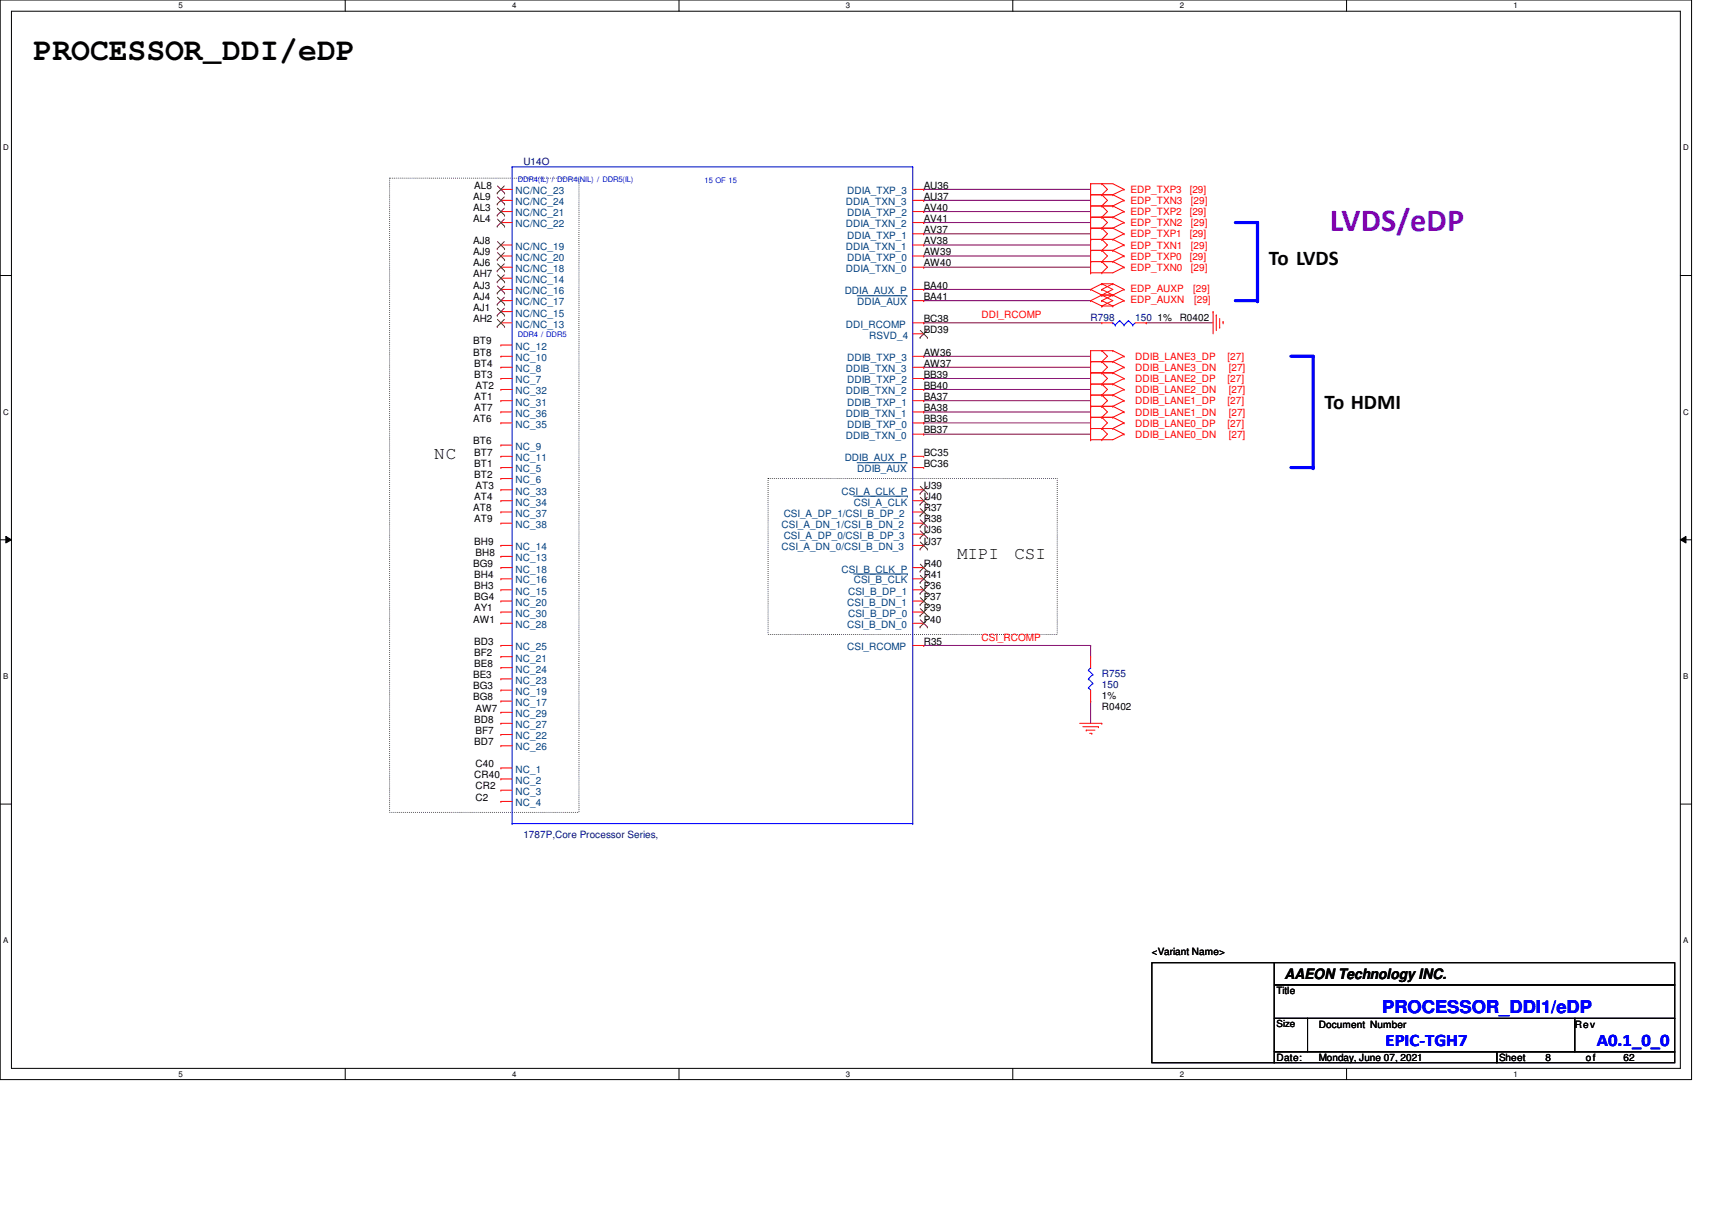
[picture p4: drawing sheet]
<svg xmlns="http://www.w3.org/2000/svg" width="297mm" height="210mm" viewBox="0 0 297 210" stroke-linecap="round" stroke-linejoin="round" font-family="sans-serif">
<path d="M0 0h293.5v187.3h-293.5zM2 1.9h289.5v183.4h-289.5z" fill="none" stroke="#000" stroke-width=".17"/>
<g fill="#fff">
<path d="M30.9 .2h.8v1.5h-.8z"/>
<path d="M30.9 185.5h.8v1.6h-.8z"/>
</g>
<path d="M59.9 0v1.9M59.9 185.3v2" fill="none" stroke="#000" stroke-width=".17"/>
<g fill="#fff">
<path d="M88.9 .2h.7v1.5h-.7z"/>
<path d="M88.9 185.5h.7v1.6h-.7z"/>
</g>
<path d="M117.8 0v1.9M117.8 185.3v2" fill="none" stroke="#000" stroke-width=".17"/>
<g fill="#fff">
<path d="M146.8 .2h.7v1.5h-.7z"/>
<path d="M146.8 185.5h.7v1.6h-.7z"/>
</g>
<path d="M175.7 0v1.9M175.7 185.3v2" fill="none" stroke="#000" stroke-width=".17"/>
<g fill="#fff">
<path d="M204.7 .2h.7v1.5h-.7z"/>
<path d="M204.7 185.5h.7v1.6h-.7z"/>
</g>
<path d="M233.6 0v1.9M233.6 185.3v2" fill="none" stroke="#000" stroke-width=".17"/>
<g fill="#fff">
<path d="M262.6 .2h.8v1.5h-.8z"/>
<path d="M262.6 185.5h.8v1.6h-.8z"/>
<path d="M.5 24.8h1v1.6h-1z"/>
<path d="M292.1 24.8h.9v1.6h-.9z"/>
<path d="M.5 70.7h1v1.5h-1z"/>
<path d="M292.1 70.7h.9v1.5h-.9z"/>
</g>
<path d="M0 47.8h2M291.5 47.8h2" fill="none" stroke="#000" stroke-width=".17"/>
<g fill="#fff">
<path d="M.5 116.5h.9v1.6h-.9z"/>
<path d="M292.1 116.5h.8v1.6h-.8z"/>
</g>
<path d="M0 93.6h2M1 93l1 .6-1 .6zM291.5 93.6l1-.6v1.2zM291.5 93.6h2" fill="none" stroke="#000" stroke-width=".17"/>
<path d="M1 93l1 .6-1 .6zM291.5 93.6l1-.6v1.2z" fill="#000"/>
<g fill="#fff">
<path d="M.5 162.4h.9v1.5h-.9z"/>
<path d="M292.1 162.4h.8v1.5h-.8z"/>
</g>
<path d="M0 139.5h2M291.5 139.5h2" fill="none" stroke="#000" stroke-width=".17"/>
<path d="M214.3 38.6h3.9" fill="none" stroke="#00f" stroke-width=".55"/>
<circle cx="218.2" cy="38.6" r=".28" fill="#00f"/>
<path d="M218.2 38.6v13.6" fill="none" stroke="#00f" stroke-width=".55"/>
<circle cx="218.2" cy="52.2" r=".28" fill="#00f"/>
<path d="M214.3 52.2h3.9" fill="none" stroke="#00f" stroke-width=".55"/>
<circle cx="218.2" cy="52.2" r=".28" fill="#00f"/>
<path d="M67.6 30.9h32.9v110h-32.9zM133.3 83h50.1v27.1h-50.1z" fill="none" stroke="#000" stroke-width=".17" stroke-dasharray="0 .3"/>
<path d="M224 61.8h3.8" fill="none" stroke="#00f" stroke-width=".55"/>
<circle cx="227.8" cy="61.8" r=".28" fill="#00f"/>
<path d="M227.8 61.8v19.3" fill="none" stroke="#00f" stroke-width=".55"/>
<circle cx="227.8" cy="81.1" r=".28" fill="#00f"/>
<path d="M224 81.1h3.8" fill="none" stroke="#00f" stroke-width=".55"/>
<circle cx="227.8" cy="81.1" r=".28" fill="#00f"/>
<g fill="none" stroke="#800040" stroke-width=".17">
<path d="M160.3 38.6h.1M160.3 36.7h.1M160.3 34.8h.1M160.3 32.9h.1M160.3 38.6h28.9M160.3 36.7h28.9M160.3 34.8h28.9M160.3 32.9h28.9M160.3 56h.1M160.3 46.4h.1M160.3 44.4h.1M160.3 42.5h.1"/>
<path d="M160.3 40.6h.1M160.3 50.2h.1M160.3 52.2h.1M160.3 56h30.9M160.3 46.4h28.9M160.3 44.4h28.9M160.3 42.5h28.9M160.3 40.6h28.9M160.3 50.2h28.9M160.3 52.2h28.9M198.9 56h.1M198.9 56h11.6"/>
<path d="M160.3 75.3h.1M160.3 73.4h.1M160.3 71.5h.1M160.3 69.5h.1M160.3 67.6h.1M160.3 65.7h.1M160.3 63.7h.1M160.3 61.8h.1M160.3 75.3h28.9M160.3 73.4h28.9M160.3 71.5h28.9M160.3 69.5h28.9"/>
<path d="M160.3 67.6h28.9M160.3 65.7h28.9M160.3 63.7h28.9M160.3 61.8h28.9M160.3 112h.1M160.3 112h28.9M189.2 112h.1M189.2 112v1.9M189.2 121.6h.1M189.2 121.6v3.9"/>
</g>
<g fill="none" stroke="#f00" stroke-width=".17">
<path d="M86.9 38.6h.1M86.9 34.8h.1M86.9 36.7h.1M86.9 32.9h.1M86.9 38.6h2M86.9 36.7h2M86.9 34.8h2M86.9 32.9h2M158.4 38.6h1.9M158.4 36.7h1.9M158.4 34.8h1.9M158.4 32.9h1.9"/>
<path d="M160.3 38.6h.1M160.3 36.7h.1M160.3 34.8h.1M160.3 32.9h.1M189.2 39.6h.1M189.2 37.7h.1M189.2 35.7h.1M189.2 33.8h.1M189.2 31.9h.1M189.2 31.9v15.4M189.2 39.6h3.9M189.2 37.7h3.9"/>
<path d="M189.2 35.7h3.9M189.2 33.8h3.9M189.2 31.9h3.9l1.9 1M191.2 39.6h.1M191.2 37.7h.1M191.2 35.7h.1M191.2 33.8h.1M191.2 31.9h.1M191.2 39.6l.9 1-.9 .9M191.2 37.7l.9 .9-.9 1M191.2 35.7l.9 1-.9 1M191.2 33.8l.9 1-.9 .9"/>
<path d="M191.2 31.9l.9 1-.9 .9M193.1 37.7h.1M193.1 35.7h.1M193.1 33.8h.1M193.1 39.6l1.9 1M193.1 37.7l1.9 .9M193.1 35.7l1.9 1M193.1 33.8l1.9 1M195 38.6h.1M195 36.7h.1M195 34.8h.1M195 32.9h.1"/>
<path d="M195 38.6l-1.9 1M195 36.7l-1.9 1M195 34.8l-1.9 .9M195 32.9l-1.9 .9M86.9 59.9h.1M86.9 56h.1M86.9 54.1h.1M86.9 52.2h.1M86.9 50.2h.1M86.9 48.3h.1M86.9 46.4h.1M86.9 44.4h.1"/>
<path d="M86.9 42.5h.1M86.9 50.2h2M86.9 46.4h2M86.9 44.4h2M86.9 42.5h2M86.9 52.2h2M86.9 59.9h2M86.9 56h2M86.9 54.1h2M86.9 48.3h2M158.4 50.2h1.9M158.4 46.4h1.9"/>
<path d="M158.4 44.4h1.9M158.4 42.5h1.9M158.4 40.6h1.9M158.4 52.2h1.9M158.4 57.9h1.9M158.4 56h1.9M160.3 50.2h.1M160.3 46.4h.1M160.3 44.4h.1M160.3 42.5h.1M160.3 40.6h.1M160.3 52.2h.1"/>
<path d="M160.3 57.9h.1M160.3 56h.1M189.2 47.3h.1M189.2 45.4h.1M189.2 43.4h.1M189.2 41.5h.1M189.2 50.2h.1M189.2 52.2h.1M189.2 45.4h3.9M189.2 43.4h3.9M189.2 41.5h3.9M189.2 50.2l2 1"/>
<path d="M189.2 52.2l2 .9M191.2 47.3h.1M191.2 45.4h.1M191.2 43.4h.1M191.2 41.5h.1M191.2 49.2h.1M191.2 51.2h.1M191.2 50.2h.1M191.2 53.1h.1M191.2 52.2h.1M191.2 56h.1M191.2 45.4l.9 1-.9 .9"/>
<path d="M191.2 43.4l.9 1-.9 1M191.2 41.5l.9 1-.9 .9M191.2 51.2h1.9M191.2 49.2h1.9M191.2 49.2l-2 1M191.2 49.2l1.9 1-1.9 1M191.2 50.2l1.9 1M191.2 53.1h1.9M191.2 51.2l-2 1M191.2 51.2l1.9 1-1.9 .9M191.2 52.2l1.9 .9M191.2 56h1.9"/>
<path d="M193.1 45.4h.1M193.1 43.4h.1M193.1 41.5h.1M193.1 51.2h.1M193.1 49.2h.1M193.1 53.1h.1M193.1 45.4l1.9 1M193.1 43.4l1.9 1M193.1 41.5l1.9 1M193.1 49.2l1.9 1M193.1 49.2l-1.9 1M193.1 51.2l1.9 1"/>
<path d="M193.1 51.2l-1.9 1M195 46.4h.1M195 44.4h.1M195 42.5h.1M195 40.6h.1M195 50.2h.1M195 52.2h.1M195 46.4l-1.9 .9h-3.9M195 44.4l-1.9 1M195 42.5l-1.9 .9M195 40.6l-1.9 .9M195 50.2l-1.9 1"/>
<path d="M195 52.2l-1.9 .9M197 56h1.9M198.9 56h.1M210.5 54.1h.1M210.5 54.1v3.8M211 54.7h.1M211 54.7v2.7M211.6 56.8h.1M211.6 55.2v1.6M212.2 55.8h.1M212.2 55.8v.4M86.9 67.6h.1"/>
<path d="M86.9 73.4h.1M86.9 79.2h.1M86.9 69.5h.1M86.9 71.5h.1M86.9 65.7h.1M86.9 63.7h.1M86.9 77.2h.1M86.9 61.8h.1M86.9 67.6h2M86.9 79.2h2M86.9 73.4h2M86.9 71.5h2"/>
<path d="M86.9 69.5h2M86.9 65.7h2M86.9 63.7h2M86.9 61.8h2M86.9 77.2h2M158.4 67.6h1.9M158.4 79.2h1.9M158.4 75.3h1.9M158.4 73.4h1.9M158.4 71.5h1.9M158.4 69.5h1.9M158.4 65.7h1.9"/>
<path d="M158.4 63.7h1.9M158.4 61.8h1.9M160.3 79.2h.1M160.3 75.3h.1M160.3 73.4h.1M160.3 71.5h.1M160.3 69.5h.1M160.3 67.6h.1M160.3 65.7h.1M160.3 63.7h.1M160.3 61.8h.1M189.2 76.3h.1"/>
<path d="M189.2 74.3h.1M189.2 72.4h.1M189.2 70.5h.1M189.2 68.5h.1M189.2 66.6h.1M189.2 64.7h.1M189.2 62.7h.1M189.2 60.8h.1M189.2 60.8v15.5M189.2 74.3h3.9M189.2 72.4h3.9M189.2 70.5h3.9"/>
<path d="M189.2 68.5h3.9M189.2 66.6h3.9M189.2 64.7h3.9M189.2 62.7h3.9M189.2 60.8h3.9M191.2 76.3h.1M191.2 74.3h.1M191.2 72.4h.1M191.2 70.5h.1M191.2 68.5h.1M191.2 66.6h.1M191.2 64.7h.1"/>
<path d="M191.2 62.7h.1M191.2 60.8h.1M191.2 74.3l.9 1-.9 1M191.2 72.4l.9 1-.9 .9M191.2 70.5l.9 1-.9 .9M191.2 68.5l.9 1-.9 1M191.2 66.6l.9 1-.9 .9M191.2 64.7l.9 1-.9 .9M191.2 62.7l.9 1-.9 1M191.2 60.8l.9 1-.9 .9M193.1 74.3h.1M193.1 72.4h.1"/>
<path d="M193.1 70.5h.1M193.1 68.5h.1M193.1 66.6h.1M193.1 64.7h.1M193.1 62.7h.1M193.1 60.8h.1M193.1 74.3l1.9 1M193.1 72.4l1.9 1M193.1 70.5l1.9 1M193.1 68.5l1.9 1M193.1 66.6l1.9 1M193.1 64.7l1.9 1"/>
<path d="M193.1 62.7l1.9 1M193.1 60.8l1.9 1M195 75.3h.1M195 73.4h.1M195 71.5h.1M195 69.5h.1M195 67.6h.1M195 65.7h.1M195 63.7h.1M195 61.8h.1M195 75.3l-1.9 1h-3.9M195 73.4l-1.9 .9"/>
<path d="M195 71.5l-1.9 .9M195 69.5l-1.9 1M195 67.6l-1.9 .9M195 65.7l-1.9 .9M195 63.7l-1.9 1M195 61.8l-1.9 .9M86.9 86.9h.1M86.9 98.5h.1M86.9 88.8h.1M86.9 96.5h.1M86.9 94.6h.1M86.9 85h.1"/>
<path d="M86.9 90.8h.1M86.9 81.1h.1M86.9 83h.1M86.9 85h2M86.9 86.9h2M86.9 94.6h2M86.9 81.1h2M86.9 98.5h2M86.9 88.8h2M86.9 96.5h2M86.9 90.8h2M86.9 83h2"/>
<path d="M158.4 85h1.9M158.4 86.9h1.9M158.4 94.6h1.9M158.4 81.1h1.9M158.4 92.7h1.9M158.4 98.5h1.9M158.4 88.8h1.9M158.4 90.8h1.9M160.3 85h.1M160.3 94.6h.1M160.3 81.1h.1M160.3 92.7h.1"/>
<path d="M160.3 98.5h.1M160.3 86.9h.1M160.3 90.8h.1M160.3 88.8h.1M86.9 119.7h.1M86.9 106.2h.1M86.9 104.3h.1M86.9 108.1h.1M86.9 102.3h.1M86.9 117.8h.1M86.9 100.4h.1M86.9 113.9h.1"/>
<path d="M86.9 112h.1M86.9 115.8h.1M86.9 100.4h2M86.9 119.7h2M86.9 106.2h2M86.9 104.3h2M86.9 108.1h2M86.9 102.3h2M86.9 117.8h2M86.9 112h2M86.9 113.9h2M86.9 115.8h2"/>
<path d="M158.4 100.4h1.9M158.4 106.2h1.9M158.4 104.3h1.9M158.4 108.1h1.9M158.4 102.3h1.9M158.4 112h1.9M160.3 100.4h.1M160.3 108.1h.1M160.3 106.2h.1M160.3 104.3h.1M160.3 102.3h.1M160.3 112h.1"/>
<path d="M189.2 113.9h.1M189.2 113.9v1.9M189.2 119.7v1.9M86.9 129.4h.1M86.9 125.5h.1M86.9 133.2h.1M86.9 137.1h.1M86.9 135.1h.1M86.9 121.6h.1M86.9 127.4h.1M86.9 139h.1M86.9 123.6h.1"/>
<path d="M86.9 125.5h2M86.9 129.4h2M86.9 133.2h2M86.9 137.1h2M86.9 135.1h2M86.9 121.6h2M86.9 127.4h2M86.9 139h2M86.9 123.6h2M187.3 125.5h3.9M187.9 126.1h2.7M188.5 126.7h.1"/>
<path d="M188.5 126.7h1.5M189.1 127.2h.3M189.2 121.6h.1M189.4 127.2h.1M190.6 126.1h.1M191.2 125.5h.1"/>
</g>
<path d="M199.9 167h21.2v17.4h-21.2zM221.1 167h69.5v3.9h-69.5zM221.1 170.9h69.5v5.8h-69.5zM221.1 176.7h5.8v5.8h-5.8zM226.9 176.7h46.3v5.8h-46.3zM273.2 176.7h17.4v5.8h-17.4zM221.1 182.5h38.6v1.9h-38.6zM259.7 182.5h30.9v1.9h-30.9z" fill="none" stroke="#000" stroke-width=".17"/>
<g fill="none" stroke="#00f" stroke-width=".17">
<path d="M88.9 29h.1M88.9 29h69.5M88.9 29v113.9M158.4 29h.1M158.4 29v113.9M193.1 56h.1M193.1 56l.4 .4M193.5 56.4h.1M194.3 55.6h.1M194.3 55.6l-.8 .8M194.3 55.6l.7 .8M195 56.4h.1"/>
<path d="M195.8 55.6h.1M195.8 55.6l.8 .8M195.8 55.6l-.8 .8M196.6 56.4h.1M197 56l-.4 .4M188.8 116.2h.1M188.8 119.3h.1M188.8 117.8h.1M188.8 116.2l.8 .8M188.8 119.3l.4 .4M188.8 117.8l.8 .7M189.2 115.8h.1"/>
<path d="M189.2 115.8l-.4 .4M189.6 118.5h.1M189.6 117h.1M189.6 118.5l-.8 .8M189.6 117l-.8 .8M88.9 142.9h.1M88.9 142.9h69.5M158.4 142.9h.1"/>
</g>
<g fill="none" stroke="#804000" stroke-width=".17">
<path d="M86.3 39.2h.1M86.3 35.4h.1M86.3 37.3h.1M86.3 33.5h.1M86.3 38l1.2 1.2M86.3 34.2l1.2 1.2M86.3 36.1l1.2 1.2M86.3 32.3l1.2 1.2M87.5 38l-1.2 1.2M87.5 34.2l-1.2 1.2M87.5 36.1l-1.2 1.2M87.5 32.3l-1.2 1.2"/>
<path d="M87.5 39.2h.1M87.5 35.4h.1M87.5 37.3h.1M87.5 33.5h.1M86.3 56.6h.1M86.3 54.7h.1M86.3 52.8h.1M86.3 50.8h.1M86.3 48.9h.1M86.3 47h.1M86.3 45h.1M86.3 43.1h.1"/>
<path d="M86.3 55.4l1.2 1.2M86.3 53.5l1.2 1.2M86.3 51.6l1.2 1.2M86.3 49.6l1.2 1.2M86.3 47.7l1.2 1.2M86.3 45.8l1.2 1.2M86.3 43.8l1.2 1.2M86.3 41.9l1.2 1.2M87.5 55.4l-1.2 1.2M87.5 53.5l-1.2 1.2M87.5 51.6l-1.2 1.2M87.5 49.6l-1.2 1.2"/>
<path d="M87.5 47.7l-1.2 1.2M87.5 45.8l-1.2 1.2M87.5 43.8l-1.2 1.2M87.5 41.9l-1.2 1.2M87.5 56.6h.1M87.5 54.7h.1M87.5 52.8h.1M87.5 50.8h.1M87.5 48.9h.1M87.5 47h.1M87.5 45h.1M87.5 43.1h.1"/>
<path d="M159.6 58.5h.1M159.7 57.3l1.2 1.2M160.9 57.3l-1.3 1.2M160.9 58.5h.1M159.6 85.6h.1M159.6 95.2h.1M159.6 93.3h.1M159.6 99.1h.1M159.6 87.5h.1M159.6 91.4h.1M159.6 89.5h.1M159.7 84.4l1.2 1.2"/>
<path d="M159.7 94l1.2 1.2M159.7 92.1l1.2 1.2M159.7 99.8l1.2 1.2M159.7 97.9l1.2 1.2M159.7 86.3l1.2 1.2M159.7 90.2l1.2 1.2M159.7 88.2l1.2 1.3M160.9 84.4l-1.3 1.2M160.9 94l-1.3 1.2M160.9 92.1l-1.3 1.2M160.9 99.8l-1.3 1.2M160.9 97.9l-1.3 1.2"/>
<path d="M160.9 86.3l-1.3 1.2M160.9 90.2l-1.3 1.2M160.9 88.2l-1.3 1.3M160.9 85.6h.1M160.9 95.2h.1M160.9 93.3h.1M160.9 99.1h.1M160.9 87.5h.1M160.9 91.4h.1M160.9 89.5h.1M159.6 101h.1M159.6 108.8h.1"/>
<path d="M159.6 106.8h.1M159.6 104.9h.1M159.6 103h.1M159.7 107.5l1.2 1.3M159.7 105.6l1.2 1.2M159.7 103.7l1.2 1.2M159.7 101.7l1.2 1.3M160.9 107.5l-1.3 1.3M160.9 105.6l-1.3 1.2M160.9 103.7l-1.3 1.2M160.9 101.7l-1.3 1.3M160.9 101h.1"/>
<path d="M160.9 108.8h.1M160.9 106.8h.1M160.9 104.9h.1M160.9 103h.1"/>
</g>
<path d="M148.7 51.3h8.6M157.3 51.3h.1M148.1 99.6h9.3M148.1 86.1h9.3M148.7 80.3h8.6M157.3 80.3h.1M157.4 99.6h.1M157.4 86.1h.1" fill="none" stroke="#004080" stroke-width=".17"/>
<text font-size="5.6" fill="#8000ff" x="230.8" y="40.1">LVDS/eDP</text>
<text font-size="5.5" x="5.8" y="10.4">PROCESSOR_DDI/eDP</text>
<g font-size="3.6">
<text x="220.1" y="46">To LVDS</text>
<text x="229.8" y="71">To HDMI</text>
</g>
<g font-size="3">
<text x="75.4" y="79.6">NC</text>
<text x="166.1" y="97">MIPI</text>
<text x="176" y="97">CSI</text>
</g>
<g font-size="3" fill="#00f">
<text x="239.8" y="175.8">PROCESSOR_DDI1/eDP</text>
<text x="240.4" y="181.5">EPIC-TGH7</text>
<text x="277.1" y="181.5">A0.1_0_0</text>
</g>
<text font-size="2.5" x="222.8" y="169.8">AAEON Technology INC.</text>
<g font-size="1.7" fill="#000080">
<text x="90.8" y="28.7">U14O</text>
<text x="189.2" y="55.7">R798</text>
<text x="197" y="55.7">150</text>
<text x="191.2" y="117.4">R755</text>
<text x="191.2" y="119.4">150</text>
<text x="90.8" y="145.5">1787P,Core Processor Series,</text>
</g>
<g font-size="1.7">
<text x="82.1" y="34.6">AL9</text>
<text x="82.3" y="32.7">AL8</text>
<text x="160.3" y="34.6">AU37</text>
<text x="160.3" y="32.7">AU36</text>
<text x="82.1" y="38.5">AL4</text>
<text x="82.1" y="36.6">AL3</text>
<text x="160.3" y="40.4">AV37</text>
<text x="160.3" y="38.5">AV41</text>
<text x="160.3" y="36.6">AV40</text>
<text x="82.1" y="46.2">AJ6</text>
<text x="82.1" y="44.3">AJ9</text>
<text x="82.1" y="42.4">AJ8</text>
<text x="160.3" y="46.2">AW40</text>
<text x="160.3" y="44.3">AW39</text>
<text x="160.3" y="42.4">AV38</text>
<text x="82.1" y="53.9">AJ1</text>
<text x="82.1" y="52">AJ4</text>
<text x="82.1" y="50.1">AJ3</text>
<text x="82.1" y="48.1">AH7</text>
<text x="160.3" y="50.1">BA40</text>
<text x="160.3" y="52">BA41</text>
<text x="82.1" y="59.7">BT9</text>
<text x="82.1" y="55.9">AH2</text>
<text x="160.3" y="57.8">BD39</text>
<text x="160.3" y="55.9">BC38</text>
<text x="200.8" y="55.7">1%</text>
<text x="204.7" y="55.7">R0402</text>
<text x="82.1" y="61.7">BT8</text>
<text x="82.3" y="65.5">BT3</text>
<text x="82.3" y="63.6">BT4</text>
<text x="160.3" y="65.5">BB39</text>
<text x="160.3" y="63.6">AW37</text>
<text x="160.3" y="61.7">AW36</text>
<text x="82.3" y="69.4">AT1</text>
<text x="82.3" y="71.3">AT7</text>
<text x="82.5" y="67.4">AT2</text>
<text x="160.3" y="71.3">BA38</text>
<text x="160.3" y="69.4">BA37</text>
<text x="160.3" y="67.4">BB40</text>
<text x="82.1" y="73.2">AT6</text>
<text x="82.1" y="77.1">BT6</text>
<text x="160.3" y="75.2">BB37</text>
<text x="160.3" y="73.2">BB36</text>
<text x="82.3" y="79">BT7</text>
<text x="82.3" y="81">BT1</text>
<text x="82.3" y="82.9">BT2</text>
<text x="160.3" y="81">BC36</text>
<text x="160.3" y="79">BC35</text>
<text x="82.1" y="88.7">AT8</text>
<text x="82.3" y="86.7">AT4</text>
<text x="82.5" y="84.8">AT3</text>
<text x="160.3" y="84.8">U39</text>
<text x="160.3" y="86.7">U40</text>
<text x="160.3" y="88.7">R37</text>
<text x="82.3" y="94.5">BH9</text>
<text x="82.3" y="90.6">AT9</text>
<text x="160.3" y="94.5">U37</text>
<text x="160.3" y="92.5">U36</text>
<text x="160.3" y="90.6">R38</text>
<text x="82.1" y="98.3">BG9</text>
<text x="82.3" y="100.3">BH4</text>
<text x="82.5" y="96.4">BH8</text>
<text x="160.3" y="100.3">R41</text>
<text x="160.3" y="98.3">R40</text>
<text x="82.1" y="108">AW1</text>
<text x="82.3" y="106">AY1</text>
<text x="82.3" y="104.1">BG4</text>
<text x="82.3" y="102.2">BH3</text>
<text x="160.3" y="108">P40</text>
<text x="160.3" y="106">P39</text>
<text x="160.3" y="104.1">P37</text>
<text x="160.3" y="102.2">P36</text>
<text x="82.3" y="113.8">BF2</text>
<text x="82.3" y="111.8">BD3</text>
<text x="160.3" y="111.8">R35</text>
<text x="82.1" y="119.6">BG3</text>
<text x="82.1" y="117.6">BE3</text>
<text x="82.3" y="115.7">BE8</text>
<text x="82.1" y="121.5">BG8</text>
<text x="82.3" y="125.3">BD8</text>
<text x="82.5" y="123.4">AW7</text>
<text x="191.2" y="121.3">1%</text>
<text x="191.2" y="123.2">R0402</text>
<text x="82.3" y="129.2">BD7</text>
<text x="82.5" y="127.3">BF7</text>
<text x="82.3" y="135">CR40</text>
<text x="82.5" y="133.1">C40</text>
<text x="82.5" y="136.9">CR2</text>
<text x="82.5" y="138.9">C2</text>
<text x="199.9" y="165.7">&lt;Variant Name&gt;</text>
<text x="221.5" y="172.5">Title</text>
<text x="221.5" y="178.2">Size</text>
<text x="228.8" y="178.3">Document Number</text>
<text x="273.2" y="178.3">Rev</text>
<text x="221.5" y="184.1">Date:</text>
<text x="228.8" y="184.1">Monday, June 07, 2021</text>
<text x="260.1" y="184.1">Sheet</text>
<text x="268.2" y="184.1">8</text>
<text x="275.1" y="184.1">of</text>
<text x="281.7" y="184.1">62</text>
</g>
<g font-size="1.7" fill="#004080">
<text x="89.4" y="35.6">NC/NC_24</text>
<text x="89.4" y="33.7">NC/NC_23</text>
<text x="146.8" y="35.6">DDIA_TXN_3</text>
<text x="147" y="33.7">DDIA_TXP_3</text>
<text x="89.4" y="39.5">NC/NC_22</text>
<text x="89.4" y="37.5">NC/NC_21</text>
<text x="146.8" y="39.5">DDIA_TXN_2</text>
<text x="147" y="41.4">DDIA_TXP_1</text>
<text x="147" y="37.5">DDIA_TXP_2</text>
<text x="89.4" y="47.2">NC/NC_18</text>
<text x="89.4" y="45.3">NC/NC_20</text>
<text x="89.4" y="43.3">NC/NC_19</text>
<text x="146.8" y="47.2">DDIA_TXN_0</text>
<text x="146.8" y="43.3">DDIA_TXN_1</text>
<text x="147" y="45.3">DDIA_TXP_0</text>
<text x="89.4" y="53">NC/NC_17</text>
<text x="89.4" y="51.1">NC/NC_16</text>
<text x="89.4" y="49.1">NC/NC_14</text>
<text x="146.6" y="51.1">DDIA_AUX_P</text>
<text x="148.7" y="53">DDIA_AUX</text>
<text x="89.4" y="56.9">NC/NC_13</text>
<text x="89.4" y="54.9">NC/NC_15</text>
<text x="146.8" y="56.9">DDI_RCOMP</text>
<text x="150.8" y="58.8">RSVD_4</text>
<text x="89.4" y="60.7">NC_12</text>
<text x="89.4" y="64.6">NC_8</text>
<text x="89.4" y="62.6">NC_10</text>
<text x="146.8" y="64.6">DDIB_TXN_3</text>
<text x="147" y="62.6">DDIB_TXP_3</text>
<text x="89.4" y="68.4">NC_32</text>
<text x="89.4" y="70.4">NC_31</text>
<text x="89.4" y="66.5">NC_7</text>
<text x="146.8" y="68.4">DDIB_TXN_2</text>
<text x="147" y="70.4">DDIB_TXP_1</text>
<text x="147" y="66.5">DDIB_TXP_2</text>
<text x="89.4" y="74.2">NC_35</text>
<text x="89.4" y="72.3">NC_36</text>
<text x="146.8" y="76.2">DDIB_TXN_0</text>
<text x="146.8" y="72.3">DDIB_TXN_1</text>
<text x="147" y="74.2">DDIB_TXP_0</text>
<text x="89.4" y="80">NC_11</text>
<text x="89.4" y="81.9">NC_5</text>
<text x="89.4" y="83.9">NC_6</text>
<text x="89.4" y="78.1">NC_9</text>
<text x="146.6" y="80">DDIB_AUX_P</text>
<text x="148.7" y="81.9">DDIB_AUX</text>
<text x="89.4" y="87.7">NC_34</text>
<text x="89.4" y="89.7">NC_37</text>
<text x="89.4" y="85.8">NC_33</text>
<text x="136" y="89.7">CSI_A_DP_1/CSI_B_DP_2</text>
<text x="146" y="85.8">CSI_A_CLK_P</text>
<text x="148.1" y="87.7">CSI_A_CLK</text>
<text x="89.4" y="95.5">NC_14</text>
<text x="89.4" y="91.6">NC_38</text>
<text x="135.6" y="95.5">CSI_A_DN_0/CSI_B_DN_3</text>
<text x="135.6" y="91.6">CSI_A_DN_1/CSI_B_DN_2</text>
<text x="136" y="93.5">CSI_A_DP_0/CSI_B_DP_3</text>
<text x="89.4" y="99.3">NC_18</text>
<text x="89.4" y="97.4">NC_13</text>
<text x="89.4" y="101.2">NC_16</text>
<text x="146" y="99.3">CSI_B_CLK_P</text>
<text x="148.1" y="101.2">CSI_B_CLK</text>
<text x="89.4" y="107">NC_30</text>
<text x="89.4" y="105.1">NC_20</text>
<text x="89.4" y="103.2">NC_15</text>
<text x="147" y="105.1">CSI_B_DN_1</text>
<text x="147.1" y="107">CSI_B_DP_0</text>
<text x="147.1" y="103.2">CSI_B_DP_1</text>
<text x="89.4" y="109">NC_28</text>
<text x="89.4" y="112.8">NC_25</text>
<text x="147" y="109">CSI_B_DN_0</text>
<text x="147" y="112.8">CSI_RCOMP</text>
<text x="89.4" y="118.6">NC_23</text>
<text x="89.4" y="114.8">NC_21</text>
<text x="89.4" y="116.7">NC_24</text>
<text x="89.4" y="120.5">NC_19</text>
<text x="89.4" y="122.5">NC_17</text>
<text x="89.4" y="124.4">NC_29</text>
<text x="89.4" y="130.2">NC_26</text>
<text x="89.4" y="126.3">NC_27</text>
<text x="89.4" y="128.3">NC_22</text>
<text x="89.4" y="134.1">NC_1</text>
<text x="89.4" y="137.9">NC_3</text>
<text x="89.4" y="136">NC_2</text>
<text x="89.4" y="139.8">NC_4</text>
</g>
<g font-size="1.7" fill="#f00">
<text x="196.2" y="35.4">EDP_TXN3</text>
<text x="196.2" y="33.5">EDP_TXP3</text>
<text x="206.4" y="33.5">[29]</text>
<text x="206.6" y="35.4">[29]</text>
<text x="196.2" y="41.2">EDP_TXP1</text>
<text x="196.2" y="39.3">EDP_TXN2</text>
<text x="196.2" y="37.3">EDP_TXP2</text>
<text x="206.4" y="41.2">[29]</text>
<text x="206.4" y="37.3">[29]</text>
<text x="206.6" y="39.3">[29]</text>
<text x="196.2" y="47">EDP_TXN0</text>
<text x="196.2" y="45">EDP_TXP0</text>
<text x="196.2" y="43.1">EDP_TXN1</text>
<text x="206.4" y="45">[29]</text>
<text x="206.6" y="47">[29]</text>
<text x="206.6" y="43.1">[29]</text>
<text x="196.2" y="50.7">EDP_AUXP</text>
<text x="196.2" y="52.6">EDP_AUXN</text>
<text x="207" y="50.7">[29]</text>
<text x="207.2" y="52.6">[29]</text>
<text x="170.3" y="55.2">DDI_RCOMP</text>
<text x="197" y="64.3">DDIB_LANE3_DN</text>
<text x="197" y="62.4">DDIB_LANE3_DP</text>
<text x="213" y="62.4">[27]</text>
<text x="213.2" y="64.3">[27]</text>
<text x="197" y="70.1">DDIB_LANE1_DP</text>
<text x="197" y="68.2">DDIB_LANE2_DN</text>
<text x="197" y="66.3">DDIB_LANE2_DP</text>
<text x="213" y="70.1">[27]</text>
<text x="213" y="66.3">[27]</text>
<text x="213.2" y="68.2">[27]</text>
<text x="197" y="75.9">DDIB_LANE0_DN</text>
<text x="197" y="74">DDIB_LANE0_DP</text>
<text x="197" y="72.1">DDIB_LANE1_DN</text>
<text x="213" y="74">[27]</text>
<text x="213.2" y="75.9">[27]</text>
<text x="213.2" y="72.1">[27]</text>
<text x="170.3" y="111.2">CSI_RCOMP</text>
</g>
<g font-size="1.4">
<text x="30.9" y="1.4">5</text>
<text x="88.9" y="1.4">4</text>
<text x="146.8" y="1.4">3</text>
<text x="204.7" y="1.4">2</text>
<text x="262.6" y="1.4">1</text>
<text x=".5" y="26.1">D</text>
<text x="292.1" y="26.1">D</text>
<text x=".5" y="71.9">C</text>
<text x="292.1" y="71.9">C</text>
<text x=".5" y="117.8">B</text>
<text x="292.1" y="117.8">B</text>
<text x=".5" y="163.6">A</text>
<text x="292.1" y="163.6">A</text>
<text x="30.9" y="186.8">5</text>
<text x="88.9" y="186.8">4</text>
<text x="146.8" y="186.8">3</text>
<text x="204.7" y="186.8">2</text>
<text x="262.6" y="186.8">1</text>
</g>
<g font-size="1.3" fill="#00f">
<text x="89.8" y="31.5">DDR4(IL) / DDR4(NIL) / DDR5(IL)</text>
<text x="122.3" y="31.7">15 OF 15</text>
<text x="89.8" y="58.5">DDR4 / DDR5</text>
</g>
</svg>
